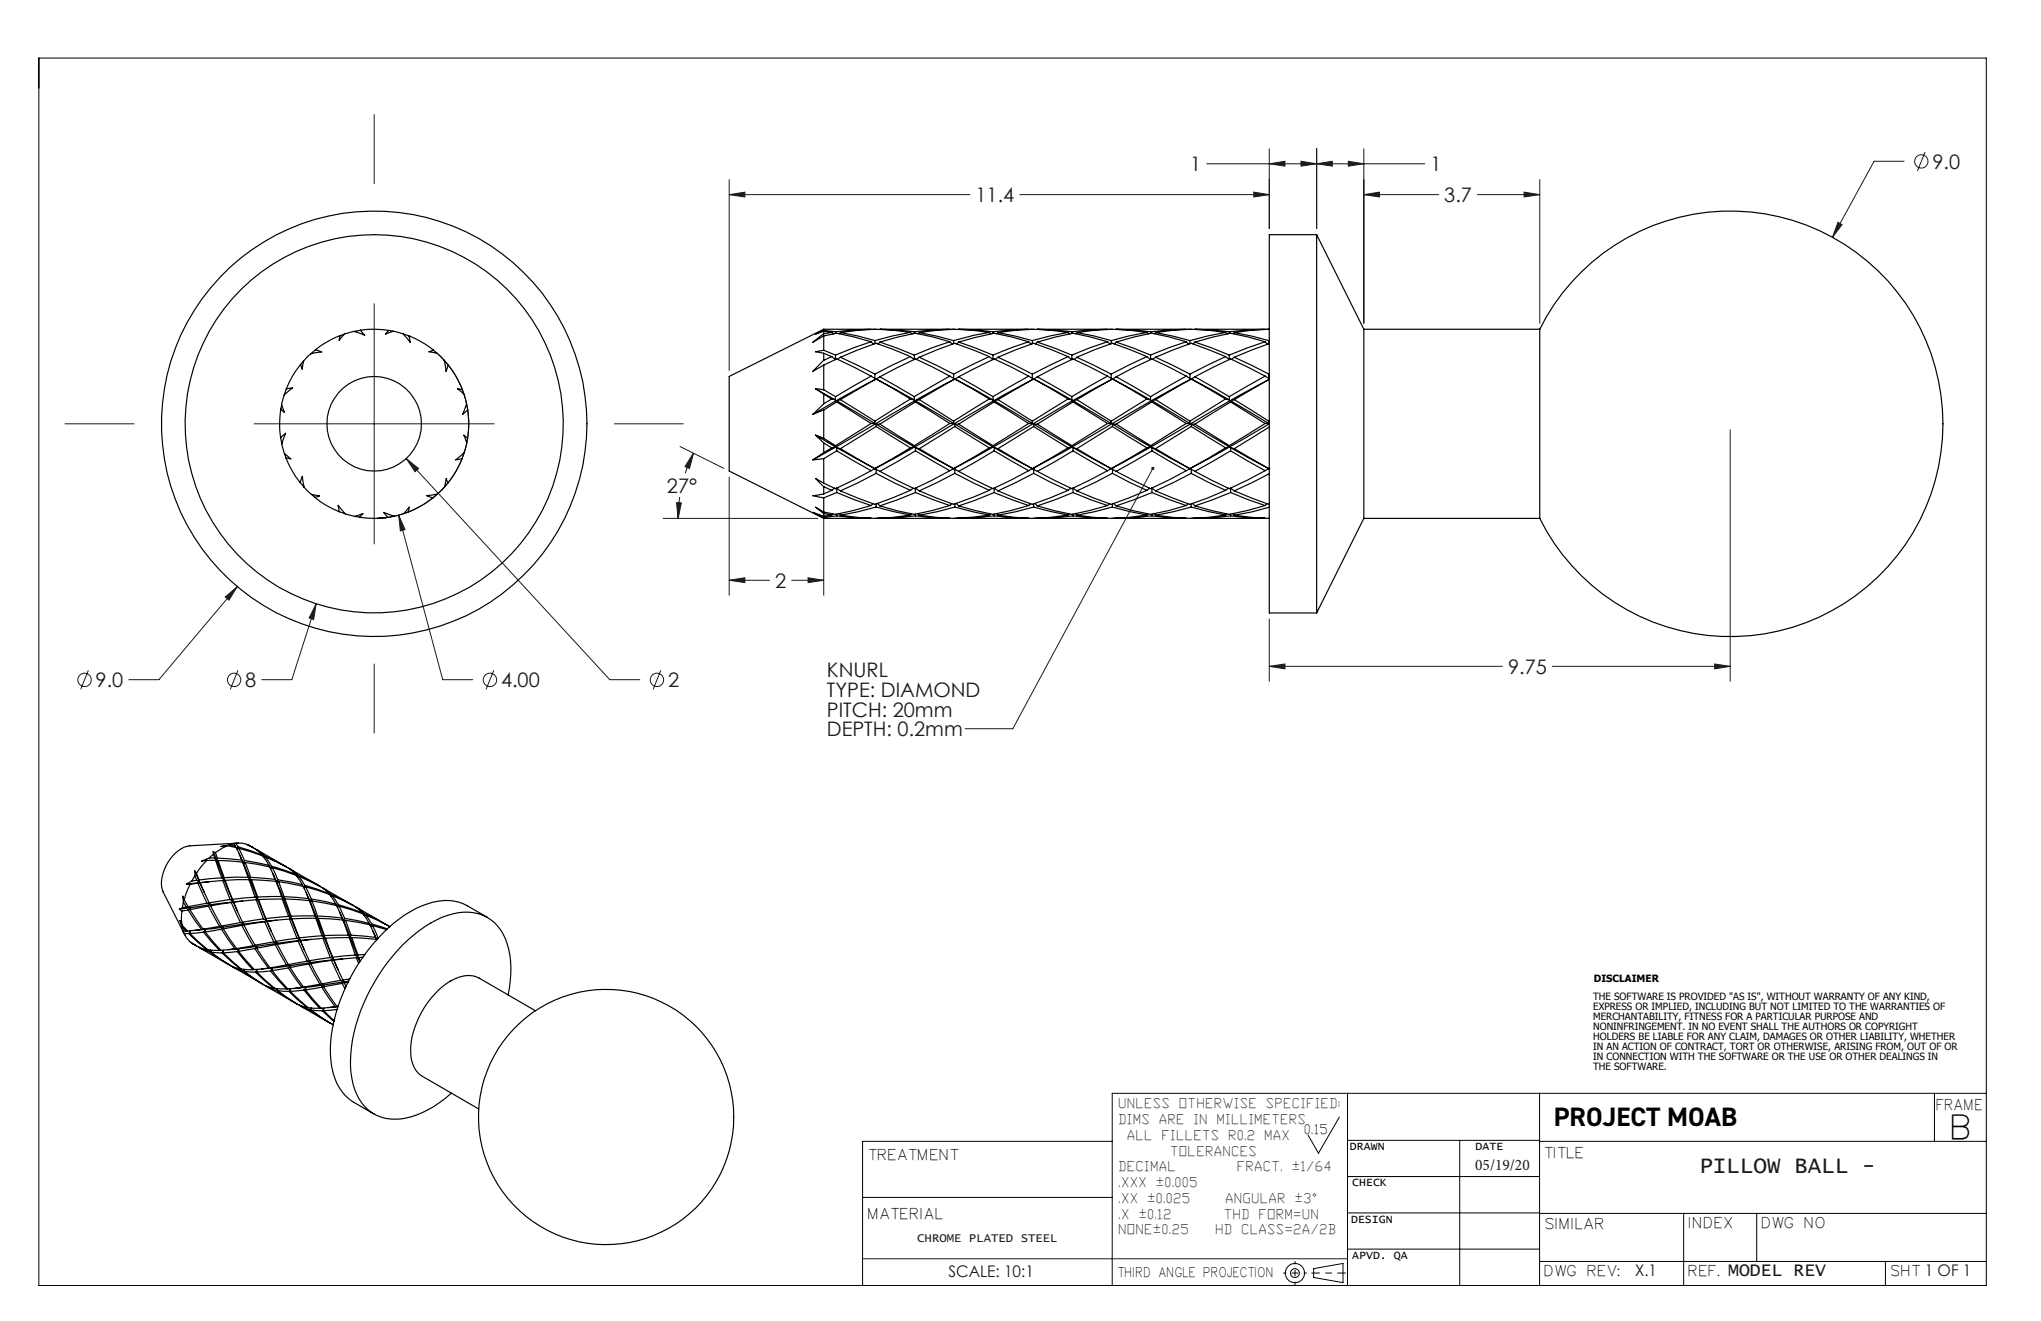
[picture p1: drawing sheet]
<svg xmlns="http://www.w3.org/2000/svg" width="432mm" height="279mm" viewBox="0 0 432 279" stroke-linecap="round" stroke-linejoin="round" font-family="sans-serif">
<g fill="none" stroke="#000" stroke-width=".21">
<path d="M8.2 12.3h412v259.6h-412zM283.4 236.3l-4.5 7.6-2.1-3.8M285.1 231.2v40.7M325.7 231.2v40.7M409.3 231.2v10.2M420.2 231.2h-184.9v40.7M182.5 253.3h52.8M235.3 241.4h-52.8v30.5M285.1 256.5h40.6M285.1 248.8h40.6M285.1 241.2h40.6M308.8 241.2v30.7"/>
<path d="M325.7 241.4h94.5M325.7 256.6h94.5M356.2 256.6v15.3M371.7 256.6v10.2M277.9 268.3l6.2-1.1v4.1l-6.2-1.1zM285.1 264.2h40.6M325.7 266.8h94.5M398.9 266.8v5.1"/>
<circle cx="273.9" cy="269.3" r="2.03"/>
<circle cx="274" cy="269.3" r=".93"/>
</g>
<path d="M271.5 269.3h4.9M274 271.7v-4.9" fill="none" stroke="#000" stroke-width=".21" stroke-dasharray="15.2 1.3 1.3 1.3" stroke-dashoffset="14.7"/>
<path d="M284.7 269.3h-7.2" fill="none" stroke="#000" stroke-width=".21" stroke-dasharray="15.2 1.3 1.3 1.3" stroke-dashoffset="13.6"/>
<g fill="none" stroke="#191924" stroke-width=".21">
<path d="M79.2 24.2v14.6M154.3 38v40.4M255.3 34.6h46.1M268.5 34.6l3.4-.5v1zM268.5 31.5v16.9M275.2 34.1l3.4 .5-3.4 .5zM278.6 34.6l3.3-.5v1zM278.6 31.5v16.9M285.3 34.1l3.2 .5-3.2 .5zM288.5 31.5v36.9M325.8 38v30.4M402.8 34.1h-6.3l-8.8 16.1"/>
<path d="M407.3 32.1l-1.6 4.1M154.3 41.2l3.3-.6v1.1zM154.3 41.2h50.9M215.8 41.2h52.7M265.3 40.6l3.2 .6-3.2 .5zM288.5 41.2l3.4-.6v1.1zM288.5 41.2h15.9M312.6 41.2h13.2M322.4 40.6l3.4 .6-3.4 .5zM388.8 47l.9 .5-2 2.7zM79.2 64.2v50.8M92.7 74.9a20 20 0 0 1 5.4 21 20 20 0 0 1-16.9 13.6"/>
<path d="M13.8 89.6h14.6M53.8 89.6h50.8M85.9 97l2.6 2.1-.7 .7zM85.9 97l43.1 46.8h6.4M130 89.6h14.6M143.9 94.4l9.2 4.7M146.7 95.8l-.8 3.3-1-.4zM146.7 95.8l-1.7 4.3M243.9 99.1l-29.6 55h-10.1M366 90.9v53.2M84.3 109l1.4 3-1 .3zM84.3 109l9.4 34.8h6.3"/>
<path d="M140.3 109.6h32.7M143.1 106.3l1 .1-.6 3.2zM143.8 105.1l-.3 4.5M154.3 100.9v25M174.3 109.6v16.3M47.7 126.3l2.5-2.2-1.8 2.8zM50.2 124.1l-16.6 19.7h-6.3M66.9 127.7l-.5 3.3-1-.3zM66.9 127.7l-5.2 16.1h-6.3M154.3 122.7l3.3-.5v1zM154.3 122.7h8.5M167.5 122.7h6.8"/>
<path d="M171 122.2l3.3 .5-3.3 .5zM268.5 130.9v13.2M18.7 141.8l-1.6 4M50.3 141.8l-1.6 4M79.2 140.4v14.6M104.5 141.8l-1.7 4M139.8 141.8l-1.6 4M268.5 140.9l3.4-.5v1.1zM268.5 140.9h49.4M328.4 140.9h37.6M362.8 140.4l3.2 .5-3.2 .6zM182.5 266.2h102.6"/>
<circle cx="406.5" cy="34.1" r="1.41"/>
<circle cx="17.9" cy="143.8" r="1.41"/>
<circle cx="49.5" cy="143.8" r="1.41"/>
<circle cx="103.7" cy="143.8" r="1.41"/>
<circle cx="139" cy="143.8" r="1.41"/>
</g>
<g fill="#191924">
<path d="M243.7 98.8h.4l-.2 .3 .2-.3a.34 .34 0 0 1 .1 .5 .34 .34 0 0 1-.6 0 .34 .34 0 0 1 .1-.5z"/>
<path d="M47.7 126.3l.7 .6 1.8-2.8zM85.9 97l1.9 2.8 .7-.7zM66.9 127.7l-1.5 3 1 .3zM84.3 109l.4 3.3 1-.3zM275.2 34.1l3.4 .5-3.4 .5zM268.5 34.6l3.4-.5v1zM285.3 34.1l3.2 .5-3.2 .5zM278.6 34.6l3.3-.5v1zM322.4 40.6l3.4 .6-3.4 .5zM288.5 41.2l3.4-.6v1.1zM388.8 47l-1.1 3.2 2-2.7zM154.3 41.2l3.3-.6v1.1zM265.3 40.6l3.2 .6-3.2 .5zM171 122.2l3.3 .5-3.3 .5zM154.3 122.7l3.3-.5v1zM362.8 140.4l3.2 .5-3.2 .6zM268.5 140.9l3.4-.5v1.1zM146.7 95.8l-.8 3.3-1-.4zM143.1 106.3l1 .1-.6 3.2z"/>
</g>
<g fill="none" stroke="#000" stroke-width=".25">
<path d="M278.6 49.6v80M278.6 49.6h-10.1v80h10.1M278.6 49.6l9.9 20M63.6 77.1a18.5 18.5 0 0 0-3 5.2M64.2 76.3l-.3 1.8-.3-1M64.2 76.3l-.6 .8M65.7 74.8l-1.5 1.5M66.7 74l1.4 .4-2.4 .4M66.7 74l-.9 .8M72 71a20.6 20.6 0 0 0-5.3 3M72.9 70.7l-1.1 1.3 .2-1M72.9 70.7l-.9 .3"/>
<path d="M74.9 70.1l-2 .6M76.2 69.8l1 1.1-2.3-.8M76.2 69.8a19.7 19.7 0 0 1 6 .1M76.2 69.8l-1.2 .3M82.2 69.9l-.6 .8 1.6-.6M82.2 69.9l1 .2M83.2 70.1l.5 .1a3.9 3.9 0 0 1 3.1 2.2l-.3-1.4M85.3 70.6l1.2 .4M86.5 71a20 20 0 0 1 5.2 3.1M91.7 74.1l-1 .3 1.8 .3M91.7 74.1l.7 .6M92.5 74.7l1.5 1.5"/>
<path d="M94 76.2l.4 2.3 .4-1.3M94 76.2l.8 1M94.8 77.2a19.1 19.1 0 0 1 3 5.2M174.3 69.6l-20 10v20l20 10M174.3 70.1v.5M174.3 70.6l-2.3 1.8 2.3-1.4M174.3 71v3.1M174.3 74.1l-1.8 .3 1.8 .3M174.3 74.7v1.5M174.3 76.2l-2.3 2.3 2.3-1.3M174.3 77.2v5.2M174.3 69.6v.3"/>
<path d="M174.3 69.9l-1.8 .8 1.8-.6M174.3 77.2l2.7-1.3 7.3 3.7M174.3 71l2.7-.5 3.7 .8 3.6 1M174.3 69.6h9.9M174.3 74.7l1.7 .7M174.3 74.1l2.5 1M174.3 70.1l1.7 .2M174.3 69.9l2.5 .3M176 75.4l-1.7 .8M176 70.3l-1.7 .3M176 70.3l.3 .3M176.8 75.1l-.1 1-.7-.7"/>
<path d="M176.8 70.2l-.1 .3M177.8 75.6l-.6 .4M177.8 75.6l7.3 3.5M177.8 70.3l3.6 .7 3.7 1M177.8 70.3l-.2 .3M184.3 79.6l-7.5 4.3M184.3 72.3l-7.5 2.8M184.3 72.3l.6 .5M184.3 69.6l-3.8 .2-3.7 .4M185.1 79.1v.9l-.8-.4M185.1 72v.7M185.1 69.6l-.8 .1"/>
<path d="M186.2 79.7l-.9 .5M186.2 79.7l7.2 4.2M186.2 72.4l-.5 .3M186.2 72.4l7.2 2.7M192.6 75.4l-7.5 3.7M192.6 75.4l-7.3-2.8-7.5 3M192.6 70.3l-3.8 .7-3.7 1M192.6 70.3a40.2 40.2 0 0 0-14.8 0M192.6 70.3l.3 .3M193.4 75.1v1l-.8-.7M193.4 70.2v.3M194.5 75.6l-.6 .4"/>
<path d="M194.5 75.6l7.3 3.5M194.5 70.3l7.3 1.7M194.5 70.3l-.3 .3M200.8 69.6h-14.6l3.6 .2 3.6 .4M200.9 79.6l-7.5 4.3M200.9 79.6l-7.2-3.7-7.5 3.8M200.9 72.3l-3.7 1.3-3.8 1.5M200.9 72.3l.6 .5M200.9 72.3l-3.6-1-3.6-.8-3.8 .8-3.7 1.1M200.9 69.6l-3.7 .2-3.8 .4M201.8 79.1v.9l-.9-.4M201.8 72v.7"/>
<path d="M201.8 69.6l-.8 .1M202.8 79.7l-.8 .5M202.8 72.4l-.4 .3M202.8 79.7l7.3 4.2M202.8 72.4l7.3 2.7M209.3 75.4l-7.5 3.7M209.3 75.4l-7.3-2.8-7.5 3M209.3 70.3l-3.2 .6-4.3 1.1M209.3 70.3a40.2 40.2 0 0 0-14.8 0M209.3 70.3l.3 .3M210.1 75.1v1l-.8-.7M210.1 70.2v.3"/>
<path d="M211.1 75.6l-.6 .4M211.1 75.6l7.3 3.5M211.1 70.3l7.3 1.7M211.1 70.3l-.2 .3M217.5 69.6h-14.7l3.3 .1 4 .5M217.6 72.3l-7.5 2.8M217.6 72.3l.6 .5M217.6 79.6l-7.5 4.3M217.6 79.6l-7.3-3.7-7.5 3.8M217.6 72.3l-3.6-1-3.7-.8-4.2 .9-3.3 1M218.4 72v.7M218.4 79.1v.9l-.8-.4"/>
<path d="M218.4 69.6l-4.5 .2-3.8 .4M219.5 79.7l-.8 .5M219.5 72.4l-.4 .3M219.5 79.7l7.3 4.2M219.5 72.4l7.3 2.7M226 70.3l-3.8 .7-3.8 1M226 75.4l-7.6 3.7M226 75.4l-7.3-2.8-7.6 3M226 70.3a40.2 40.2 0 0 0-14.9 0M226 70.3l.3 .3M226.8 75.1v1l-.8-.7M226.8 70.2v.3"/>
<path d="M227.8 75.6l-.6 .4M227.8 75.6l7.3 3.5M227.8 70.3l3.6 .7 3.7 1M227.8 70.3l-.2 .3M234.2 69.6h-14.7l3.6 .2 3.7 .4M234.3 79.6l-7.3-3.7-7.5 3.8M234.3 69.6l-3.8 .2-3.7 .4M234.3 72.3l-3.8 1.3-3.7 1.5M234.3 72.3l.5 .5M234.3 72.3l-3.7-1-3.6-.8-3.8 .8-3.7 1.1M234.3 79.6l-7.5 4.3M235.1 72v.7"/>
<path d="M235.1 79.1v.9l-.8-.4M235.1 69.6l-.7 .1M236.1 72.4l-.4 .3M236.1 79.7l-.7 .5M236.1 79.7l7.3 4.2M236.1 72.4l7.3 2.7M242.6 75.4l-7.3-2.8-7.5 3M242.6 70.3l-3.7 .7-3.8 1M242.6 70.3a40.2 40.2 0 0 0-14.8 0M242.6 75.4l-7.5 3.7M242.6 70.3l.3 .3M243.4 75.1v1l-.8-.7"/>
<path d="M243.4 70.2v.3M244.5 75.6l-.6 .4M244.5 75.6l7.2 3.5M244.5 70.3l7.2 1.7M244.5 70.3l-.3 .3M250.8 69.6h-14.7l3.7 .2 3.6 .4M251 72.3l-3.7-1-3.7-.8-3.8 .8-3.7 1.1M251 79.6l-7.6 4.3M251 69.6l-3.7 .2-3.9 .4M251 79.6l-7.3-3.7-7.6 3.8M251 72.3l-3.7 1.3-3.9 1.5M251 72.3l.5 .5"/>
<path d="M251.7 79.1v.9l-.7-.4M251.7 72v.7M251.7 69.6l-.7 .1M252.8 79.7l-.8 .5M252.8 72.4l-.4 .3M252.8 79.7l7.3 4.2M252.8 72.4l3.7 1.2 3.6 1.5M259.3 70.3a40.2 40.2 0 0 0-14.8 0M259.3 75.4l-7.6 3.7M259.3 75.4l-7.3-2.8-7.5 3M259.3 70.3l-3.7 .7-3.9 1M259.3 70.3l.3 .3"/>
<path d="M260.1 75.1v1l-.8-.7M260.1 70.2v.3M261.1 75.6l-.5 .4M261.1 75.6l7.3 3.5M261.1 70.3l3.7 .8 3.6 .9M261.1 70.3l-.2 .3M267.5 69.6h-14.7l3.7 .2 3.6 .4M267.7 72.3l-7.6 2.8M267.7 72.3l.5 .5M267.7 79.6l-7.6 4.3M267.7 79.6l-7.3-3.7-7.6 3.8M267.7 72.3l-3.7-1-3.6-.8-3.8 .8-3.8 1.1"/>
<path d="M267.7 69.6l-3.8 .2-3.8 .4M268.4 72v.7M268.4 79.1v.9l-.7-.4M268.4 69.6l-.7 .1M268.5 72.7l-7.4 2.9M268.5 69.6l-3.6 .2-3.8 .5M268.5 72h-.1M268.5 79.1h-.1M288.5 69.6v40M288.5 69.6h37.3M325.8 69.6a45 45 0 0 1 68.5-15 45 45 0 0 1 0 70.1 45 45 0 0 1-68.5-15.1M325.8 69.6v40"/>
<path d="M59.4 92.6l1-.9a3.8 3.8 0 0 0-.4 3.7l.2 .5M59.4 92.6l.2 1.2M59.4 86.5a20 20 0 0 0 0 6.1M59.6 85.6l-.2 .9M60.1 83.5l-.1 .5a3.4 3.4 0 0 0 .2 3.2l-.8-.7M60.2 95.9l1.3 1.1-1-.2M60.2 95.9l.3 .9M60.5 96.8a20.6 20.6 0 0 0 3 5.3M60.6 82.3l1.3-.3-1.8 1.5M60.6 82.3l-.5 1.2M97.8 97a20 20 0 0 1-3.1 5.2M97.8 82.4l-1-.2 1.3 1.2"/>
<path d="M97.8 82.4l.3 1M98.1 83.4l.6 2M98.2 95.8l-.4 1.2M98.7 85.4l-.8 2.2 1.1-.9M98.7 85.4l.3 1.3M98.9 92.7l-.8-.7a3.7 3.7 0 0 1 .2 3.5l-.1 .2-1.8 1.6 1.4-.3M98.9 92.7l-.2 1M99 86.7a19.7 19.7 0 0 1-.1 6M172.5 82.2l1.8 .2M172.5 82.2l1.8 1.2M172.5 92l1.8 .7M172.5 92l1.8 1.7"/>
<path d="M172.5 92l4.2 2.5M172.5 82.2l4.2 2.4M174.3 95.7l-2.3 1.6M174.3 97l-2.3 .3M174.3 86.7v6M174.3 83.4v2M174.3 85.4l-2.3 2.2M174.3 86.7l-2.3 .9M174.3 93.7v2M174.3 97v5.2M174.3 92.7l2.5 1.6M174.3 93.7l1.7 1"/>
<path d="M174.3 83.4l1.7 1M174.3 82.4l2.5 1.5M176 84.4l.7 .2M176 94.7l-1.7 1M176 84.4l-1.7 1M176.7 94.5l-.7 .2M176.8 94.3l-.1 .2M176.8 83.9l-.1 .7M177 94.7l.8 .2M177 94.7v.7M177 84.8v.2M177 84.8l8.1 4.8"/>
<path d="M177 85l7.3 4.6M177 94.7l8.1 4.4M177 95.4l7.3 4.2M177 95.4l-2.7 1.6M177 85l-2.7 1.7M177.8 84.5l-.8 .3M177.8 84.5l7.3 4.6M177.8 94.9l7.3 4.2M184.3 89.6l-7.5 4.7M184.3 89.6h.8M184.3 99.6l-7.5 3.8-2.5-1.2M185.1 99.1l-.8 .5"/>
<path d="M185.1 99.1h.1M185.1 89.1v.5M185.2 99.1h.1M185.2 80.2h.1M185.2 80.3l-7.5 4-5.7 3.3M185.3 89.7h.9M185.3 89.7v.5M185.3 90.2l-7.5 4.7M185.3 89.7l8.1 4.8M185.3 90.2l7.3 4.5M185.3 80.2l-7.5 4.3M185.3 80.2l7.3 4.2"/>
<path d="M185.3 80.2h.1M185.3 80.2l8.1 4.4M186.2 99.7l-.9-.4v.8M186.2 89.7l7.2 4.6M192.6 84.4l-7.5 4.7M192.6 84.4l.8 .2M192.6 94.7l-7.5 4.4M193.4 83.9v.7M193.4 94.5l-.8 .2M193.4 94.3v.2M193.7 94.7l.8 .2M193.7 94.7v.7"/>
<path d="M193.7 95.4l-7.5 4.3M193.7 84.8v.2M193.7 85l-7.5 4.7M193.7 84.8l8.1 4.8M193.7 85l7.2 4.6M193.7 94.7l8.1 4.4M193.7 95.4l7.2 4.2M194.5 84.5l-.8 .3M194.5 84.5l7.3 4.6M194.5 94.9l7.3 4.2M200.9 89.6l-7.5 4.7M200.9 89.6h.9"/>
<path d="M200.9 99.6l-7.5 3.8-7.2-3.7M201.8 89.1v.5M201.8 99.1l-.9 .5M201.8 99.1h.1M201.9 80.3a280.2 280.2 0 0 0-18.6 10.5l-11.3 6.5M201.9 80.2h.1M201.9 99.1h.1M202 89.7h.8M202 89.7v.5M202 90.2l-7.5 4.7M202 80.2h.1M202 80.2l-7.5 4.3"/>
<path d="M202 89.7l8.1 4.8M202 90.2l7.3 4.5M202 80.2l7.3 4.2M202 80.2l8.1 4.4M202.8 99.7l-.8-.4v.8M202.8 89.7l7.3 4.6M209.3 84.4l-7.5 4.7M209.3 84.4l.8 .2M209.3 94.7l-7.5 4.4M210.1 83.9v.7M210.1 94.5l-.8 .2M210.1 94.3v.2"/>
<path d="M210.3 85l-7.5 4.7M210.3 95.4l-7.5 4.3M210.3 85l7.3 4.6M210.3 95.4l7.3 4.2M210.4 84.8l-.1 .2M210.4 94.7l.7 .2M210.4 94.7l-.1 .7M210.4 84.8l8 4.8M210.4 94.7l8 4.4M211.1 84.5l-.7 .3M211.1 84.5l7.3 4.6M211.1 94.9l7.3 4.2"/>
<path d="M217.6 99.6l-7.5 3.8-7.3-3.7M217.6 89.6l-7.5 4.7M217.6 89.6h.8M218.4 99.1l-.8 .5M218.4 99.1h.1M218.4 89.1v.5M218.5 80.2h.1M218.5 99.1h.1M218.5 80.2a543.9 543.9 0 0 0-23.8 13.7l-9.5 5.1M218.7 80.2h.1M218.7 80.2l-7.6 4.3M218.7 89.7h.8"/>
<path d="M218.7 89.7v.5M218.7 90.2l-7.6 4.7M218.7 89.7l8.1 4.8M218.7 90.2l7.3 4.5M218.7 80.2l7.3 4.2M218.7 80.2l8.1 4.4M219.5 99.7l-.8-.4v.8M219.5 89.7l7.3 4.6M226 94.7l-7.6 4.4M226 84.4l-7.6 4.7M226 84.4l.8 .2M226.8 94.5l-.8 .2"/>
<path d="M226.8 94.3v.2M226.8 83.9v.7M227 94.7l.8 .2M227 94.7v.7M227 95.4l-7.5 4.3M227 84.8v.2M227 85l-7.5 4.7M227 84.8l8.1 4.8M227 85l7.3 4.6M227 94.7l8.1 4.4M227 95.4l7.3 4.2M227.8 84.5l-.8 .3"/>
<path d="M227.8 84.5l7.3 4.6M227.8 94.9l7.3 4.2M234.3 89.6l-7.5 4.7M234.3 89.6h.8M234.3 99.6l-7.5 3.8-7.3-3.7M235.1 89.1v.5M235.1 99.1l-.8 .5M235.1 99.1h.1M235.2 99.1h.1M235.2 80.2h.1M235.2 80.3a433.1 433.1 0 0 0-22.9 13l-10.4 5.7M235.3 90.2l-7.5 4.7"/>
<path d="M235.3 80.2l-7.5 4.3M235.3 90.2l7.3 4.5M235.3 80.2l7.3 4.2M235.3 80.2h.1M235.4 89.7h.7M235.4 89.7l-.1 .5M235.4 89.7l8 4.8M235.4 80.2l8 4.4M236.1 99.7l-.7-.4-.1 .8M236.1 89.7l7.3 4.6M242.6 84.4l-7.5 4.7M242.6 84.4l.8 .2"/>
<path d="M242.6 94.7l-7.5 4.4M243.4 83.9v.7M243.4 94.5l-.8 .2M243.4 94.3v.2M243.7 94.7l.8 .2M243.7 94.7v.7M243.7 95.4l-7.6 4.3M243.7 84.8v.2M243.7 85l-7.6 4.7M243.7 84.8l8 4.8M243.7 85l7.3 4.6M243.7 94.7l8 4.4"/>
<path d="M243.7 95.4l7.3 4.2M244.5 84.5l-.8 .3M244.5 84.5l7.2 4.6M244.5 94.9l7.2 4.2M251 89.6l-7.6 4.7M251 89.6h.7M251 99.6l-7.6 3.8-7.3-3.7M251.7 89.1v.5M251.7 99.1l-.7 .5M251.7 99.1h.1M251.9 80.2h.1M251.9 99.1h.1"/>
<path d="M251.9 80.3a363.1 363.1 0 0 0-20.9 11.8l-6.2 3.6-6.3 3.4M252 89.7h.8M252 89.7v.5M252 90.2l-7.5 4.7M252 80.2h.1M252 80.2l-7.5 4.3M252 89.7l8.1 4.8M252 90.2l7.3 4.5M252 80.2l7.3 4.2M252 80.2l8.1 4.4M252.8 89.7l7.3 4.6M252.8 99.7l-.8-.4v.8"/>
<path d="M259.3 84.4l-7.6 4.7M259.3 84.4l.8 .2M259.3 94.7l-7.6 4.4M260.1 83.9v.7M260.1 94.5l-.8 .2M260.1 94.3v.2M260.4 84.8v.2M260.4 85l-7.6 4.7M260.4 84.8l8 4.8M260.4 85l7.3 4.6M260.4 94.7l.7 .2M260.4 94.7v.7"/>
<path d="M260.4 95.4l-7.6 4.3M260.4 94.7l8 4.4M260.4 95.4l7.3 4.2M261.1 84.5l7.4-4.3a614.6 614.6 0 0 0-24.9 14.3l-8.4 4.5M261.1 84.5l-.7 .3M261.1 84.5l7.3 4.6M261.1 94.9l7.3 4.2M267.7 89.6l-7.6 4.7M267.7 89.6h.7M267.7 99.6l-7.6 3.8-7.3-3.7M268.4 89.1v.5M268.4 99.1h.1"/>
<path d="M268.4 99.1l-.7 .5M268.5 89.6l-12.5 7.2-4.1 2.2M268.5 90.3l-7.4 4.6M268.5 89l-.1 .1M268.5 99.1h-.1M63.5 102.1l.5-1.3a3.7 3.7 0 0 0 1.5 3.4l.4 .4 1.7 .3-1 .3M63.5 102.1l.8 .9M65.9 104.6l.7 .6M66.6 105.2a20 20 0 0 0 5.2 3M71.8 108.2l-.3-1.3a3.9 3.9 0 0 0 3.1 2.2l.5 .1 1.7-.6-.7 .8M71.8 108.2l1.2 .5M75.1 109.2l1 .2"/>
<path d="M76.1 109.4a19.7 19.7 0 0 0 6 0M82 109.4l-2.3 .2M83.4 109.2l-1.3 .2M85.4 108.6l-1.2 .4a2.33 2.33 0 0 1-1.9-.2l-1.1-.4 .9 1M86.4 108.3l.2-1-1.2 1.3M86.4 108.3l-1 .3M91.6 105.3a20.6 20.6 0 0 1-5.2 3M92.6 104.5l-1 .8M94.1 102.9l-.4 .4a3.7 3.7 0 0 1-3.4 1.5l1.3 .5M94.7 102.2l-.3-1-.3 1.7M94.7 102.2l-.6 .7M174.3 104.5l-2.3 .3 2.3 .5"/>
<path d="M174.3 109.2l-2.3-.8 2.3 1M174.3 102.2l-1.8-1 1.8 1.7M174.3 102.9v1.6M174.3 105.3v3M174.3 108.3l-1.8-1 1.8 1.3M174.3 108.6v.6M174.3 109.4v.2M174.3 102.9l1.7 .8M174.3 108.6l1.7 .3M176 103.7l-1.7 .8M176 108.9l-1.7 .3M176.2 108.7l-.2 .2"/>
<path d="M176.6 103.3l-.6 .4M177 104.2l7.3 2.7M177 109.1l3.7 .4 3.6 .1h-10M177 104.2l-2.7 1.1M177 108.7v.4M177 109.1l-2.7 .3M177.5 108.7l.3 .3M177.8 103.8l-.8-.6v1M184.3 106.9l-3.8 1.1-3.7 .8-2.5-.5M184.7 106.5l-.4 .4M185.3 100.1l-3.7 2-3.8 1.7M185.3 106.6v.6"/>
<path d="M185.3 107.2l-3.7 1-3.8 .8M185.3 100.1l7.3 3.6M185.3 107.2l7.3 1.7M185.6 106.5l.6 .5M186.1 109.6h-.8M192.6 108.9a40.2 40.2 0 0 1-14.8 .1M192.6 103.7l-7.5 3-7.3-2.9M192.9 108.7l-.3 .2M193.2 103.3l-.6 .4M193.7 109.1l-3.8 .4-3.7 .1M193.7 104.2l-7.5 2.8M193.7 104.2l7.2 2.7"/>
<path d="M193.7 109.1l3.6 .4 3.6 .1h-14.6M193.7 108.7v.4M194.2 108.7l.3 .3M194.5 103.8l-.8-.6v1M200.9 106.9l-3.7 1.1-3.8 .8-3.6-.8-3.6-1M201.4 106.5l-.5 .4M202 106.6v.6M202 107.2l-3.7 1-3.8 .8M202 100.1l-7.5 3.7M202 100.1l7.3 3.6M202 107.2l4.1 1.1 3.2 .6M202.2 106.5l.6 .5"/>
<path d="M202.7 109.6h-.7M209.3 103.7l-7.5 3-7.3-2.9M209.3 108.9a40.2 40.2 0 0 1-14.8 .1M209.5 108.7l-.2 .2M209.9 103.3l-.6 .4M210.3 109.1l-4.2 .4-3.3 .1M210.3 104.2l-4.2 1.7-3.3 1.1M210.3 104.2l7.3 2.7M210.3 109.1l3.7 .4 3.6 .1h-14.7M210.3 108.7v.4M210.8 108.7l.3 .3M211.1 103.8l-.7-.6-.1 1"/>
<path d="M217.6 106.9l-3.7 1.1-3.8 .8-4-.9-3.3-.9M218.1 106.5l-.5 .4M218.7 106.6v.6M218.7 107.2l-3.8 1-3.8 .8M218.7 100.1l-7.6 3.7M218.7 100.1l7.3 3.6M218.7 107.2l7.3 1.7M218.9 106.5l.6 .5M219.4 109.6h-.7M226 103.7l-7.6 3-7.3-2.9M226 108.9a40.2 40.2 0 0 1-14.9 .1M226.2 108.7l-.2 .2"/>
<path d="M226.6 103.3l-.6 .4M227 104.2l-7.5 2.8M227 109.1l-3.8 .4-3.7 .1M227 104.2l7.3 2.7M227 109.1l3.6 .4 3.7 .1h-14.7M227 108.7v.4M227.5 108.7l.3 .3M227.8 103.8l-.8-.6v1M234.3 106.9l-3.8 1.1-3.7 .8-3.7-.8-3.6-1M234.7 106.5l-.4 .4M235.3 100.1l-7.5 3.7M235.3 107.2l-3.7 1-3.8 .8"/>
<path d="M235.3 100.1l7.3 3.6M235.3 107.2l3.7 1 3.6 .7M235.4 106.6l-.1 .6M235.6 106.5l.5 .5M236.1 109.6h-.8M242.6 103.7l-7.5 3-7.3-2.9M242.6 108.9a40.2 40.2 0 0 1-14.8 .1M242.9 108.7l-.3 .2M243.2 103.3l-.6 .4M243.7 104.2l-7.6 2.8M243.7 109.1l-3.9 .4-3.7 .1M243.7 104.2l7.3 2.7"/>
<path d="M243.7 109.1l3.6 .4 3.7 .1h-14.7M243.7 108.8v.3M244.2 108.7l.3 .3M244.5 103.8l-.8-.6v1M251 106.9l-3.7 1.1-3.9 .8-3.6-.8-3.7-1M251.4 106.5l-.4 .4M252 100.1l-7.5 3.7M252 100.1l7.3 3.6M252 106.6v.6M252 107.2l-3.8 1-3.7 .8M252 107.2l7.3 1.7M252.3 106.5l.5 .5"/>
<path d="M252.8 109.6h-.8M259.3 103.7l-3.7 1.6-3.9 1.4-7.2-2.9M259.3 108.9a40.2 40.2 0 0 1-14.8 .1M259.5 108.7l-.2 .2M259.9 103.3l-.6 .4M260.4 104.2l-7.6 2.8M260.4 104.2l7.3 2.7M260.4 109.1l-3.8 .4-3.8 .1M260.4 109.1l3.6 .4 3.7 .1h-14.8M260.4 108.7v.4M260.8 108.7l.3 .3M261.1 103.8l-.7-.6v1"/>
<path d="M261.1 103.8l3.7 1.5 3.7 1.3M261.1 109l3.7 .4 3.7 .2M267.7 106.9l-3.8 1.1-3.8 .8-3.6-.8-3.7-1M268 106.5l-.3 .4M268.5 100.2l-7.4 3.6M268.5 107.3l-3.6 1-3.8 .7M288.5 109.6l-9.9 20M288.5 109.6h37.3M48.1 178.9l-2.5 1.4M48.1 178.9l1.9 .4 1.2 2.6M48.6 178.7l-1.9 .3 1.4-.1M48.6 178.7l1.2 .3"/>
<path d="M49.5 178.4l-.9 .3M49.5 178.4l.3 .6M49.8 179l.2 .3M49.9 178.4h1.7a6.7 6.7 0 0 1 3.8 2.4M49.9 178.4h-.6h.2M49.9 178.4l.4 .7M50.3 179.1l-.2 .4M50.3 179.1l5.1 1.7M50.4 178.3l-10.3 .6a7.7 7.7 0 0 0-5.6 5.7 5.7 5.7 0 0 0 0 4l4.6 9.2M50.5 179.4l5.1 1.6 1.3 2M50.5 179.4l1.2 2.6M50.5 179.4l-.3 .3"/>
<path d="M52.4 178.7h.2M52.6 178.7l.9 .6M52.6 178.7l1 .6M54 179.5l.4 .3M54.4 179.7l1.5 1.3M54.4 179.7l6.2 3.6M54.4 179.7l-.1 .1M38 192.3l.5 .4M38.5 195.7l1.2 1.2 3-.3M38.5 192.7l-.1 1.2 .1 1.8M38.5 195.7l-.4-1 .5 1.4M38.6 196.1l.2 .9"/>
<path d="M38.6 196.1l.8 .8M38.6 192l-.6 .3M38.8 197l-.2-.3 .4 .7M38.8 190.9l-.2 1.1M38.8 190.9l.6 .9M38.9 190.3l-.2-.8 .1 1.4M38.9 190.3l.9 1.5M39 197.4l.4 .8 .7 .9a8.9 8.9 0 0 0 3.6 1.8M39 197.4h.9M39.4 196.9l-.6 .1M39.4 191.8l-.8 .2M39.4 187h.8"/>
<path d="M39.7 196.9h-.3M39.8 191.8l.3 .1-.7-.1M39.8 192.5l2.9 4.1M39.8 192.5l-1.3 .2M39.9 197.4l.3-.4v.4M39.9 197.4l3.8 3.5M40.2 197.4l3.8 3.5 2.5 .1M40.2 192.4v-.3l-.4 .4M40.2 192.4l2.8 4.1M40.2 187l-1.3 3.3M40.5 199.4v.1M40.5 199.5l1.1 .6z"/>
<path d="M40.6 186.3l-1.2 .7M41.2 184.2l.4 .5M41.2 184.2v1M41.2 185.2l-.6 1.1M41.2 184.2l1 2.3M41.2 185.2l.4 1M41.6 184.7l.5 1.4M41.6 186.2l.6 .3M41.6 186.2l-1 .1M41.9 186.8l1.9 4.2M41.9 186.8l-1.7 .2M42.1 196.7l-.9 .1"/>
<path d="M42.1 186.1l.1 .4M42.3 186.7h.1M42.3 186.7l-.4 .1M42.3 186.7l.9 2.1M42.3 186.7l1.9 4.3M43 196.5l.4 .1h-.7M43.1 197.2l-2.9 .2M43.1 197.2l3.4 3.8M43.4 197.1l3.3 3.9 3-.3M43.4 197.1l.1-.4-.4 .5M43.7 182l-2.1 2.7M43.7 182h1.9"/>
<path d="M43.8 191l-4 .8M44.1 191.7l-3.9 .7M44.1 191.7l2.4 4.2M44.2 186.5l-4.8 .5M44.2 191l.2 .2-.6-.2M44.3 181.5l-1.6 .6 1-.1M44.3 181.5h1.1M44.6 191.6l-.1-.2-.4 .3M44.6 191.6l2.2 4.3M45.1 180.1l.5 .2M45.1 180.1l.1 .6M45.1 180.1l.8 1.9"/>
<path d="M45.2 180.7l-.9 .8M45.2 180.7l.2 .8M45.4 181.5l.5 .5M45.6 180.3l.4 1.2M45.6 182l1.3 3.7M45.6 182l.3 .1M45.9 182.1l1.5 4M46 181.5l5.2 .4M46 181.5l-.1 .5M46.1 182l1.3 3.6M46.1 182l5.2 .4M46.1 182l-.2 .1"/>
<path d="M46.5 195.9l-3.5 .6M46.8 195.9l.4 .1-.7-.1M46.8 196.5l-3.4 .6M46.8 196.5l2.9 4.2M46.9 185.7l-4.8 .4M46.9 185.7l.5 .4M47.1 186.2l.4 .1M47.1 186.2l-4.8 .5M47.1 186.2l1.6 4.1M47.2 196.5l.1-.3-.5 .3M47.2 196.5l2.9 4.1M47.4 185.6v.5"/>
<path d="M47.5 186.3l1.8 4.3M47.6 186.2l-.1 .1M47.6 186.2l1.6 4M48.7 190.3l-4.5 .7M48.7 190.3l.6 .3M48.9 190.9l-4.3 .7M48.9 190.9l2 4.2M49.2 190.2l.1 .4M49.4 190.8h.1M49.4 190.8l-.5 .1M49.4 190.8l.9 2M49.4 190.8l1.9 4.3"/>
<path d="M50.6 180.6l.9 1.9M50.9 195.1l-4.1 .8M51.2 195.7l-4 .8M51.2 181.9l.3 .6M51.2 195.7l2.4 4.3M51.3 195.1l.2 .2-.6-.2M51.3 182.4l1.2 3.2M51.3 182.4l.2 .2M51.4 190.6l-13.4 1.7M51.5 182.6l1.4 3.5M51.6 195.7v-.2l-.4 .2M51.6 195.7l2.3 4.2"/>
<path d="M51.7 182l-.2 .5M51.7 182l5.2 1M51.9 182.4l5.2 1 1.1 2.6M51.9 182.4l1.1 3.2M51.9 182.4l-.4 .2M52.5 185.6h-5.1M52.5 185.6l.4 .5M52.7 186.1l.3 .1M52.7 186.1l-5.1 .1M52.7 186.1l1.3 3.7M53 186.2l1.5 4M53 185.6l-.1 .5"/>
<path d="M53 185.6l5.2 .4M53.2 186.1l5.2 .3M53.2 186.1l-.2 .1M53.2 186.1l1.3 3.6M53.9 199.9l.3 .2-.6-.1M54 189.8l-4.8 .4M54 189.8l.5 .4M54.2 190.3h.3M54.2 190.3l-4.8 .5M54.2 190.3l1.5 4M54.5 189.7v.5M54.5 190.3l1.8 4.4"/>
<path d="M54.7 190.3h-.2M54.7 190.3l1.5 4M55.4 180.8v.2M55.7 194.3l-4.4 .8M55.7 194.3l.6 .4M55.9 181l-.2 .2M55.9 181l4.8 2.4M56 194.9l-4.4 .8M56 194.9l1.9 4.3M56.1 181.3l4.8 2.3 1.6 1.3M56.1 181.3l1.3 1.9M56.1 181.3l-.3 .1"/>
<path d="M56.2 194.3l.1 .4M56.4 194.8l.1 .1M56.4 194.8l-.4 .1M56.4 194.8l1 2.2M56.5 194.9l1.9 4.2M56.9 183l.1 .4M57.4 183.2l-.2 .4M57.4 183.2l5.1 1.7M57.6 183.5l5.1 1.6 1.3 2M57.6 183.5l1.2 2.6M57.6 183.5l-.3 .2M57.7 184.7l.9 1.9"/>
<path d="M57.9 199.2l-4 .7M58.2 186l.4 .6M58.2 199.8l-3.9 .8M58.2 199.8l2.4 4.3M58.4 199.1l.2 .3-.7-.2M58.4 186.4l.2 .3M58.4 186.4l1.1 3.2M58.5 194.6l-16.4 2.1M58.6 186.7l1.4 3.5M58.7 199.7v-.1l-.5 .2M58.7 199.7l2.3 4.3M58.8 186.1l-.2 .5"/>
<path d="M58.8 186.1l5.2 1M58.9 186.5l5.2 1 1.2 2.6M58.9 186.5l-.3 .2M58.9 186.5l1.2 3.2M59.5 189.6l-5 .1M59.5 189.6l.5 .6M59.7 190.1l.3 .2M59.7 190.1l-5 .2M59.7 190.1l1.4 3.7M60 190.3l1.6 4M60.1 189.7l-.1 .5M60.1 189.7l5.2 .4"/>
<path d="M60.3 190.1l5.2 .4M60.3 190.1l-.3 .2M60.3 190.1l1.3 3.7M61 183.6l.5 .3M61.1 193.8l-4.9 .5M61.1 193.8l.5 .5M61.2 194.4h.4M61.2 194.4l-4.7 .5M61.2 194.4l1.6 4M61.4 183.8l1.6 1.3M61.4 183.8l6.3 3.6M61.4 183.8l-.1 .1"/>
<path d="M61.6 193.8v.5M61.6 194.4l1.8 4.4M61.8 194.3l-.2 .1M61.8 194.3l1.5 4.1M62.5 184.9v.2M62.8 198.4l-4.4 .7M62.8 198.4l.6 .4M63 185.1l-.2 .2M63 185.1l4.8 2.4M63.1 199l-4.4 .7M63.1 199l1.9 4.3M63.2 185.3l4.8 2.3 1.5 1.4"/>
<path d="M63.2 185.3l1.3 2M63.2 185.3l-.3 .2M63.3 198.4l.1 .4M63.5 198.9l.1 .1M63.5 198.9l-.4 .1M63.5 198.9l.9 2.1M63.6 199l1.8 4.2M64 187.1l.1 .3M64.5 187.3l-.3 .4M64.5 187.3l5 1.7M64.7 187.6l5 1.6 1.3 2M64.7 187.6l-.4 .2"/>
<path d="M64.7 187.6l1.2 2.5M64.8 188.8l.8 1.9M65.3 190.1l.3 .6M65.5 190.5l.2 .3M65.5 190.5l1.1 3.2M65.7 190.8l1.4 3.5M65.8 198.7l-16.6 2.1M65.9 190.1l-.3 .6M65.9 190.1l5.1 1.1M66 190.6l5.2 .9 1.2 2.7M66 190.6l-.3 .2M66 190.6l1.2 3.1"/>
<path d="M66.6 193.7l-5 .1M66.6 193.7l.5 .6M66.8 194.2l.3 .2M66.8 194.2l-5 .1M66.8 194.2l1.3 3.7M67.1 194.4l1.6 4M67.2 193.7l-.1 .6M67.2 193.7l5.2 .5M67.3 194.2l5.2 .4M67.3 194.2l-.2 .2M67.3 194.2l1.4 3.7M68.1 197.9l-4.8 .5"/>
<path d="M68.1 197.9l.6 .5M68.1 187.7l.4 .2M68.3 198.5h.4M68.3 198.5l-4.7 .5M68.3 198.5l1.6 4M68.5 187.9l1.6 1.3M68.5 187.9l6.3 3.6M68.5 187.9h-.1M68.7 197.9v.5M68.7 198.5l1.8 4.3M68.9 198.4l-.2 .1M68.9 198.4l1.5 4.1"/>
<path d="M69.5 189l.1 .2M70.1 189.2l-.2 .2M70.1 189.2l4.7 2.4M70.3 189.4l4.8 2.3 1.5 1.3M70.3 189.4l-.3 .1M70.3 189.4l1.3 1.9M71 191.2l.2 .3M71.6 191.3l-.3 .5M71.6 191.3l5 1.7M71.8 191.7l5 1.6 1.3 2M71.8 191.7l-.4 .2M71.8 191.7l1.1 2.5"/>
<path d="M71.8 192.8l.9 2M72.4 194.2l.3 .6M72.5 194.6l.2 .3M72.5 194.6l1.2 3.2M72.7 194.9l1.5 3.4M72.9 194.2l-.2 .6M72.9 194.2l5.2 1.1M73.1 194.7l5.2 .9 1.1 2.7M73.1 194.7l-.4 .2M73.1 194.7l1.2 3.1M73.7 197.8l-5 .1M73.7 197.8l.5 .5"/>
<path d="M73.9 198.3l.3 .2M73.9 198.3l-5 .1M73.9 198.3l1.3 3.7M74.2 198.5l1.5 4M74.3 197.8l-.1 .5M74.3 197.8l5.1 .5M74.4 198.3l5.2 .4M74.4 198.3l-.2 .2M74.4 198.3l1.3 3.7M75.2 191.8l.4 .2M75.6 192l1.5 1.3M75.6 192v.1"/>
<path d="M75.6 192h-.1M75.6 192l6.2 3.6M76.6 193l.1 .3M77.1 193.3l-.2 .2M77.1 193.3l4.8 2.4M77.3 193.5l2.4 1.1 2.7 1.4-.1-.1M77.3 193.5l-.2 .1M77.3 193.5l1.3 1.9M78.1 195.3l.1 .3M78.6 195.4l-.2 .5M78.6 195.4l3.4 1.1M78.8 195.8l3 .8"/>
<path d="M78.8 195.8l-.3 .2M78.8 195.8l1.2 2.5-.1 .2M78.9 196.9l.8 1.9-.3-.5M79.6 198.7l.1 .1M103.1 194l-4.2-2.4a10.5 10.5 0 0 0-9.6 0 32 32 0 0 0-14.3 13.6 34.3 34.3 0 0 0-5.1 18 12.4 12.4 0 0 0 3.9 9.2l.7 .6 4.6 2.6M42 200.3l.2 .1M42.2 200.4h.1M42.2 200.4l.2 .2M42.4 200.4v.2M42.4 200.6l1.9 .7M42.4 200.6l6.2 3.6M43.9 200.8l-.2 .1"/>
<path d="M44.3 201.3l4.3 2.8M44.5 200.9l-.2 .4M44.6 200.9v.5M44.6 201.4l2.4 .1M44.6 201.4l4.2 2.9 2 .6M46.7 201h-.2M47 201.5l.3-.5-.1 .5M47 201.5l3.8 3.4M47.2 201.5l3.8 3.5 2.5 .1M49.1 204.4l.2 .1M49.1 200.8l-.9 .1M49.3 204.5h.1"/>
<path d="M49.3 204.5l.2 .1M49.5 204.6l1.9 .8M49.5 204.5v.1M49.5 204.6l6.2 3.6M50.1 200.6l.3 .1h-.7M50.2 201.3l-3 .2M50.2 201.3l3.3 3.8M50.5 201.2v-.4l-.3 .5M50.5 201.2l3.3 3.9 3-.3M51 204.9h-.2M51.4 205.4l4.3 2.8M51.6 205l-.2 .4"/>
<path d="M51.6 205.4l2.4 .2M51.6 205v.4M51.6 205.4l4.3 3 2 .6M53.6 200l-3.5 .6M53.8 205l-.3 .1M53.9 200.6l-3.4 .6M53.9 200.6l2.9 4.2M54 205.6l3.9 3.4M54.3 200.6v-.3l-.4 .3M54.3 200.6l2.8 4.1M54.3 205.6v-.5l-.3 .5M54.3 205.6l3.8 3.5 2.5 .1"/>
<path d="M55.7 208.2h.1M56.2 208.5l.1 .1M56.2 204.9l-.9 .1M56.3 208.6l.2 .1M56.4 208.5l-.1 .1M56.5 208.7l2 .8M56.5 208.6v.1M56.6 208.7l6.2 3.6-4.3-2.8M57.1 204.7l.4 .1h-.7M57.2 205.4l-2.9 .2M57.2 205.4l3.4 3.8M57.6 205.3v-.4l-.4 .5"/>
<path d="M57.6 205.3l3.3 3.9 3-.4M58 209h-.1M58.6 209.1l-.1 .4M58.7 209.1v.4M58.7 209.5l2.4 .2M58.7 209.5l4.3 2.9 2 .7M60.6 204.1l-3.5 .6M60.9 209.1l-.3 .1M61 204l.3 .2-.7-.1M61 204.7l-3.4 .6M61 204.7l2.9 4.1M61.1 209.7l.3-.5v.5"/>
<path d="M61.1 209.7l3.9 3.4M61.4 204.6v-.2l-.4 .3M61.4 209.7l3.8 3.4 2.5 .2M61.4 204.6l2.8 4.2M63.2 212.5l.2 .2M63.4 212.6v.1M63.4 212.7l.2 .1M63.6 212.8l1.9 .8M63.6 212.7v.1M63.6 212.8l6.2 3.6-4.3-2.8M64.2 208.8h.4h-.7M64.3 209.4l-2.9 .3"/>
<path d="M64.3 209.4l3.4 3.9M64.6 209.4l.1-.4-.4 .4M64.6 209.4l3.3 3.9 3-.4M65 203.3l-4 .7M65.1 213l-.1 .1M65.3 203.9l-3.9 .7M65.3 203.9l2.4 4.3M65.4 203.2l.3 .3-.7-.2M65.7 213.2l-.2 .4M65.8 203.8v-.1l-.5 .2M65.8 203.8l2.3 4.3M65.8 213.6l2.4 .2"/>
<path d="M65.8 213.2v.4M65.8 213.6l2.1 1.5 2.6 1.6M67.7 208.2l-3.5 .6M67.9 213.2l-.2 .1M68.1 208.8l-3.5 .6M68.1 208.8l2.8 4.1M68.1 208.1l.3 .2-.7-.1M68.2 213.8l.3-.5v.5M68.2 213.8l2.5 2.2M68.4 208.7l.1-.3-.4 .4M68.4 208.7l2.9 4.2M68.5 213.8l2.2 2.1"/>
<path d="M69.9 202.5l-4.5 .7M69.9 202.5l.6 .3M70.1 203.1l-4.3 .7M70.1 203.1l2 4.3M70.3 216.6l.2 .2M70.3 213l-.8 .1M70.4 202.5l.1 .3M70.6 203v.1M70.6 203l-.5 .1M70.6 203l.9 2.1M70.6 203.1l1.9 4.2M71.3 212.9h.2h-.6"/>
<path d="M71.4 213.5l-2.9 .3M71.5 212.9l-1.1 .1M71.5 212.8l-.2 .1M72.1 207.4l-4 .7M72.4 208l-4 .7M72.4 208l.6 1.1M72.5 202.8l-16.2 2.1M72.5 207.3l.2 .3-.6-.2M72.8 207.9v-.1l-.4 .2M72.8 207.9l.4 .8M73.7 207.8l-.9 .1M73.8 207.5l-8.1 1.2-3.3 .3"/>
<path d="M74 207l-1.5 .3M75.2 202l-4.8 .5M75.2 202l.5 .5M75.4 202.6h.4M75.4 202.6l-4.8 .5M75.4 202.6l.5 1.2M75.7 202v.5M75.8 202.6l.3 .8M75.9 202.5l-.1 .1M75.9 202.5l.3 .8M76.8 202.5h-.9M77.2 201.9l-1.5 .1"/>
<path d="M107.5 210.4a19.4 19.4 0 0 0-1-12.8 8.9 8.9 0 0 0-10.7-4.3 25.2 25.2 0 0 0-12.7 8.9 36.4 36.4 0 0 0-8.9 23.4 12.6 12.6 0 0 0 3.8 9.2 10 10 0 0 0 10.1 1 22.8 22.8 0 0 0 7.4-4.6M113.3 213.8l-11.9-6.9a6 6 0 0 0-6 .6 18.6 18.6 0 0 0-8.5 14.9 5.7 5.7 0 0 0 2.5 5.2l11.9 7"/>
<circle cx="79.2" cy="89.6" r="45"/>
<circle cx="79.2" cy="89.6" r="40"/>
<circle cx="79.2" cy="89.6" r="10"/>
<circle cx="128.2" cy="236.3" r="27"/>
</g>
<text font-size="6.9" x="413.1" y="240.9">B</text>
<text font-size="5.6" x="328.7" y="238.2">PROJECT MOAB</text>
<text font-size="4.9" fill="#191924" x="359.5" y="248">PILLOW BALL -</text>
<g font-size="4.2" fill="#191924">
<text x="408.8" y="35.7">9.0</text>
<text x="251.8" y="36.2">1</text>
<text x="302.6" y="36.2">1</text>
<text x="206.4" y="42.7">11.4</text>
<text x="305.6" y="42.7">3.7</text>
<text x="141.1" y="104.2">27°</text>
<text x="164" y="124.3">2</text>
<text x="174.9" y="143.2">KNURL</text>
<text x="319" y="142.5">9.75</text>
<text x="20.2" y="145.3">9.0</text>
<text x="51.9" y="145.3">8</text>
<text x="106" y="145.3">4.00</text>
<text x="141.3" y="145.3">2</text>
<text x="174.9" y="147.4">TYPE: DIAMOND</text>
<text x="174.9" y="151.5">PITCH: 20mm</text>
<text x="174.9" y="155.7">DEPTH: 0.2mm</text>
</g>
<text font-size="3.9" fill="#191924" x="365.6" y="269.9">MODEL REV</text>
<g font-size="3.4" fill="#191924">
<text x="312.1" y="247.4">05/19/20</text>
<text x="200.7" y="270.1">SCALE: 10:1</text>
</g>
<g font-size="3.1">
<text x="409.8" y="234.8">FRAME</text>
<text x="183.9" y="245.4">TREATMENT</text>
<text x="326.9" y="244.9">TITLE</text>
<text x="183.8" y="257.7">MATERIAL</text>
<text x="327.1" y="259.9">SIMILAR</text>
<text x="357.4" y="259.7">INDEX</text>
<text x="372.9" y="259.7">DWG NO</text>
<text x="326.9" y="269.9">DWG REV: X.1</text>
<text x="357.4" y="269.9">REF.</text>
<text x="400.2" y="269.9">SHT1 OF 1</text>
</g>
<g font-size="2.8" fill="#191924">
<text x="236.9" y="234.4">UNLESS OTHERWISE SPECIFIED:</text>
<text x="236.9" y="237.8">DIMS ARE IN MILLIMETERS</text>
<text x="238.7" y="241.1">ALL FILLETS R0.2 MAX</text>
<text x="247.9" y="244.4">TOLERANCES</text>
<text x="236.9" y="247.7">DECIMAL</text>
<text x="236.9" y="251.1">.XXX ±0.005</text>
<text x="261.9" y="247.7">FRACT. ±1/64</text>
<text x="236.9" y="254.4">.XX ±0.025</text>
<text x="236.9" y="257.7">.X ±0.12</text>
<text x="259.2" y="257.7">THD FORM=UN</text>
<text x="259.5" y="254.4">ANGULAR ±3°</text>
<text x="236.9" y="261.1">NONE±0.25</text>
<text x="257.4" y="261.1">HD CLASS=2A/2B</text>
</g>
<g font-size="2.8">
<text x="276.1" y="239.9">0.15</text>
<text x="236.7" y="270.2">THIRD ANGLE PROJECTION</text>
</g>
<text font-size="2.6" fill="#191924" x="194.1" y="262.7">CHROME PLATED STEEL</text>
<g font-size="2.4">
<text x="285.6" y="243.3">DRAWN</text>
<text x="312.2" y="243.3">DATE</text>
<text x="286.1" y="250.9">CHECK</text>
<text x="285.8" y="258.7">DESIGN</text>
<text x="286.1" y="266.3">APVD. QA</text>
</g>
<g font-size="2.1">
<text x="337.2" y="207.7">DISCLAIMER</text>
<text x="337.1" y="211.5">THE SOFTWARE IS PROVIDED &quot;AS IS&quot;, WITHOUT WARRANTY OF ANY KIND,</text>
<text x="337.1" y="213.6">EXPRESS OR IMPLIED, INCLUDING BUT NOT LIMITED TO THE WARRANTIES OF</text>
<text x="337.1" y="215.7">MERCHANTABILITY, FITNESS FOR A PARTICULAR PURPOSE AND</text>
<text x="337.1" y="217.9">NONINFRINGEMENT. IN NO EVENT SHALL THE AUTHORS OR COPYRIGHT</text>
<text x="337.1" y="220">HOLDERS BE LIABLE FOR ANY CLAIM, DAMAGES OR OTHER LIABILITY, WHETHER</text>
<text x="337.1" y="222.1">IN AN ACTION OF CONTRACT, TORT OR OTHERWISE, ARISING FROM, OUT OF OR</text>
<text x="337.1" y="224.2">IN CONNECTION WITH THE SOFTWARE OR THE USE OR OTHER DEALINGS IN</text>
<text x="337.1" y="226.3">THE SOFTWARE.</text>
</g>
</svg>
